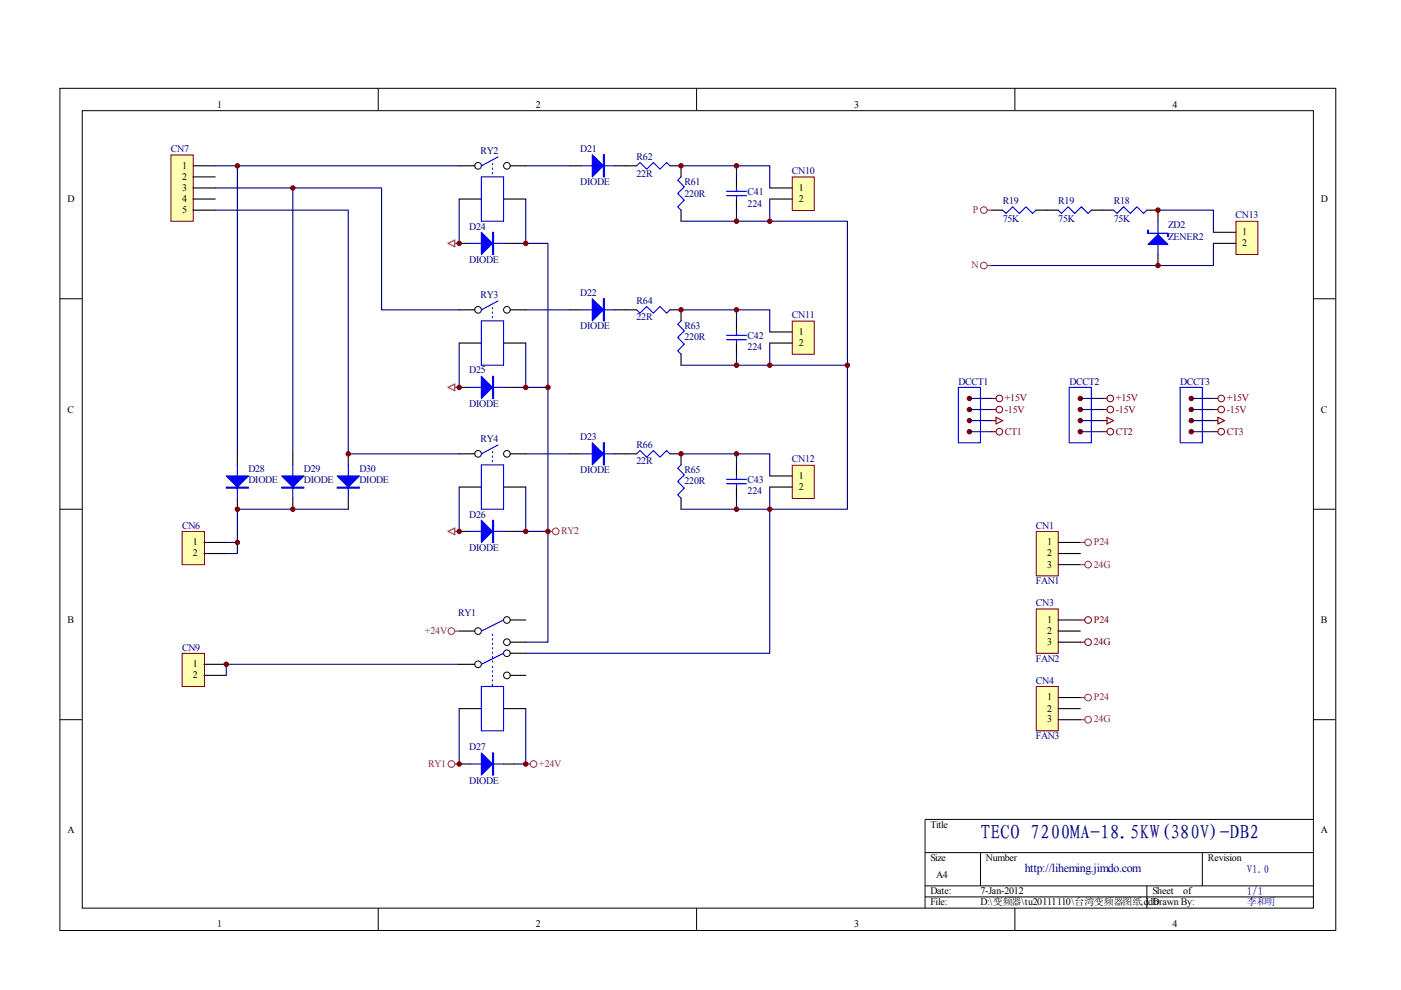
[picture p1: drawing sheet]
<svg xmlns="http://www.w3.org/2000/svg" width="297mm" height="210mm" viewBox="0 0 297 210" stroke-linecap="round" stroke-linejoin="round" font-family="sans-serif">
<g fill="none" stroke="#000" stroke-width=".21">
<path d="M12.7 18.7h270.5v178.6h-270.5zM80.2 18.7v4.7M147.7 18.7v4.7M215.2 18.7v4.7M17.4 23.5h261.1v169h-261.1zM12.7 63.3h4.7M278.4 63.3h4.7M12.7 108h4.7M278.4 108h4.7M12.7 152.6h4.7M278.4 152.6h4.7M278.4 173.7h-82.3v18.8"/>
<path d="M80.2 192.5v4.7M147.7 192.5v4.7M196.1 180.8h82.3M196.1 187.8h82.3M196.1 190.2h82.3M207.9 180.8v7M215.2 192.5v4.7M243.2 187.8v4.7M254.9 180.8v7"/>
<circle cx="101.4" cy="35.2" r=".71"/>
<circle cx="107.5" cy="35.2" r=".71"/>
<circle cx="101.4" cy="65.7" r=".71"/>
<circle cx="107.5" cy="65.7" r=".71"/>
<circle cx="101.4" cy="96.2" r=".71"/>
<circle cx="107.5" cy="96.2" r=".71"/>
<circle cx="101.4" cy="133.8" r=".7"/>
<circle cx="107.5" cy="138.5" r=".71"/>
<circle cx="107.5" cy="136.2" r=".71"/>
<circle cx="107.5" cy="131.5" r=".71"/>
<circle cx="101.4" cy="140.8" r=".71"/>
<circle cx="107.5" cy="143.2" r=".71"/>
</g>
<g fill="none" stroke="#000" stroke-width=".23">
<path d="M97.4 35.2h3.3M108.2 35.2h3.3M97.4 42.2h4.7M106.8 42.2h4.7M97.4 65.7h3.3M97.4 72.7h4.7M106.8 72.7h4.7M108.2 65.7h3.3M97.4 96.2h3.3M108.2 96.2h3.3M97.4 103.3h4.7M106.8 103.3h4.7"/>
<path d="M97.4 133.8h3.3M108.2 131.5h3.3M108.2 136.2h3.3M108.2 138.5h3.3M97.4 140.9h3.3M97.4 150.2h4.7M106.8 150.2h4.7M108.2 143.2h3.3"/>
</g>
<g fill="none" stroke="#00f" stroke-width=".23">
<path d="M102.1 37.5h4.7v9.4h-4.7zM104.4 34.7v.2M104.4 35.6v.3M104.4 36.6v.2M105.6 33.3l-3.5 1.9M102.1 68h4.7v9.4h-4.7zM104.4 65.2v.3M104.4 66.2v.2M104.4 67.1v.2M105.6 63.8l-3.5 1.9M102.1 98.6h4.7v9.4h-4.7zM104.4 95.8v.2"/>
<path d="M104.4 96.7v.2M104.4 97.6v.3M105.6 94.3l-3.5 1.9M104.4 134.5v.2M104.4 135.4v.3M104.4 136.4v.2M104.4 137.3v.3M104.4 138.3v.2M104.4 139.2v.2M106.8 138.5l-4.7 2.4M106.8 131.5l-4.7 2.3M102.1 145.5h4.7v9.4h-4.7z"/>
<path d="M104.4 140.1v.3M104.4 141.3v.3M104.4 142.3v.2M104.4 143.2v.2M104.4 144.1v.3M104.4 145.1v.4"/>
</g>
<path d="M36.3 32.9h4.7v14h-4.7z" fill="#ffffb0"/>
<path d="M36.2 32.9h4.8v14h-4.8z" fill="none" stroke="#800000" stroke-width=".21"/>
<g fill="none" stroke="#000" stroke-width=".23">
<path d="M40.9 35.2h4.7M40.9 37.5h4.7M40.9 39.9h4.7M40.9 42.2h4.7M40.9 44.6h4.7M97.4 51.6h2.3M106.8 51.6h2.3M50.3 96.2v2.4M62.1 96.2v2.4M73.8 96.2v2.4M97.4 82.1h2.3M106.8 82.1h2.3"/>
<path d="M50.3 105.6v2.4M62.1 105.6v2.4M73.8 105.6v2.4M97.4 112.7h2.3M106.8 112.7h2.3"/>
</g>
<path d="M99.7 51.6h7.1M50.3 98.6v7M62.1 98.6v7M73.8 98.6v7M99.7 82.1h7.1M99.7 112.7h7.1" fill="none" stroke="#00f" stroke-width=".23"/>
<g fill="#00f" stroke="#00f" stroke-width=".23">
<path d="M102.1 49.3l2.3 2.3-2.3 2.3z"/>
<path d="M102.1 79.8l2.3 2.3-2.3 2.4z"/>
<path d="M102.1 110.3l2.3 2.4-2.3 2.3z"/>
<path d="M71.5 100.9h4.7l-2.4 2.4z"/>
<path d="M59.7 100.9h4.7l-2.3 2.4z"/>
<path d="M48 100.9h4.7l-2.4 2.4z"/>
<path d="M104.4 49.3h.2v4.6h-.2z" fill-rule="evenodd"/>
<path d="M104.4 79.8h.2v4.7h-.2z" fill-rule="evenodd"/>
<path d="M104.4 110.3h.2v4.7h-.2z" fill-rule="evenodd"/>
<path d="M71.5 103.3h4.7v.2h-4.7z" fill-rule="evenodd"/>
<path d="M59.7 103.3h4.7v.2h-4.7z" fill-rule="evenodd"/>
<path d="M48 103.3h4.7v.2h-4.7z" fill-rule="evenodd"/>
</g>
<path d="M45.6 39.9h35.3v25.8h16.5M45.6 35.2h51.8M50.3 35.2v61M62.1 39.9v56.3M45.6 44.6h28.2v51.6h23.6" fill="none" stroke="#000080" stroke-width=".23"/>
<g fill="#800000" stroke="#800000" stroke-width=".21">
<circle cx="73.8" cy="96.2" r=".47"/>
<circle cx="62.1" cy="39.9" r=".47"/>
<circle cx="50.3" cy="35.2" r=".47"/>
</g>
<path d="M38.7 112.8h4.6v6.9h-4.6z" fill="#ffffb0"/>
<path d="M38.6 112.7h4.7v7h-4.7z" fill="none" stroke="#800000" stroke-width=".21"/>
<path d="M43.3 115h4.7M43.3 117.4h4.7" fill="none" stroke="#000" stroke-width=".23"/>
<path d="M97.4 42.2v9.4M111.5 42.2v9.4h-2.4M97.4 72.7v9.4M111.5 72.7v9.4h-2.4M48 115h2.3M73.8 108h-23.5v9.4h-2.3M97.4 103.3v9.4M111.5 103.3v9.4h-2.4" fill="none" stroke="#000080" stroke-width=".23"/>
<g fill="#800000" stroke="#800000" stroke-width=".21">
<circle cx="50.3" cy="108" r=".47"/>
<circle cx="62.1" cy="108" r=".47"/>
<circle cx="50.3" cy="115" r=".47"/>
</g>
<path d="M168.1 37.6h4.5v7h-4.5z" fill="#ffffb0"/>
<path d="M168 37.5h4.6v7.1h-4.6z" fill="none" stroke="#800000" stroke-width=".21"/>
<path d="M163.2 39.9h4.7M163.2 42.2h4.7" fill="none" stroke="#000" stroke-width=".23"/>
<path d="M168.1 68.2h4.5v6.9h-4.5z" fill="#ffffb0"/>
<path d="M168 68.1h4.6v7h-4.6z" fill="none" stroke="#800000" stroke-width=".21"/>
<path d="M163.2 70.4h4.7M163.2 72.7h4.7" fill="none" stroke="#000" stroke-width=".23"/>
<path d="M168.1 98.7h4.5v7h-4.5z" fill="#ffffb0"/>
<path d="M168 98.7h4.6v7h-4.6z" fill="none" stroke="#800000" stroke-width=".21"/>
<g fill="none" stroke="#000" stroke-width=".23">
<path d="M132.6 35.2h2.4M142 35.2h2.4v2.3M156.2 37.5v2.4M144.4 44.6v2.3M156.2 42.2v2.4M132.6 65.7h2.4M142 65.7h2.4v2.3M144.4 75.1v2.3M156.2 68v2.4M156.2 72.7v2.4M132.6 96.2h2.4M142 96.2h2.4v2.4"/>
<path d="M156.2 98.6v2.3M144.4 105.6v2.4M156.2 103.3v2.3M163.2 100.9h4.7M163.2 103.3h4.7M97.4 162h2.3M106.8 162h2.3"/>
</g>
<g fill="none" stroke="#00f" stroke-width=".23">
<path d="M135 35.2l.7-.7 1.4 1.4 1.4-1.4 1.4 1.4 1.4-1.4 .7 .7M144.4 37.5l-.7 .7 1.4 1.4-1.4 1.4 1.4 1.4-1.4 1.5 .7 .7M156.2 39.9v.7M154 41.5h4.3M154 40.6h4.3M156.2 41.5v.7M135 65.7l.7 .7 1.4-1.4 1.4 1.4 1.4-1.4 1.4 1.4 .7-.7M144.4 68l-.7 .7 1.4 1.5-1.4 1.4 1.4 1.4-1.4 1.4 .7 .7M154 72h4.3M154 71.1h4.3M156.2 70.4v.7M156.2 72v.7"/>
<path d="M135 96.2l.7-.7 1.4 1.4 1.4-1.4 1.4 1.4 1.4-1.4 .7 .7M144.4 98.6l-.7 .7 1.4 1.4-1.4 1.4 1.4 1.4-1.4 1.4 .7 .7M154 102.6h4.3M154 101.6h4.3M156.2 100.9v.7M156.2 102.6v.7M99.7 162h7.1"/>
</g>
<g fill="none" stroke="#000080" stroke-width=".23">
<path d="M111.5 35.2h9.4M144.4 35.2h18.8v4.7M156.2 35.2v2.3M111.5 51.6h4.7v61.1h-4.7M156.2 44.6v2.3M163.2 42.2v4.7h-18.8M111.5 65.7h9.4M144.4 65.7h18.8v4.7M156.2 65.7v2.3M156.2 75.1v2.3M163.2 72.7v4.7h-18.8M111.5 96.2h9.4"/>
<path d="M111.5 82.1h4.7M144.4 96.2h18.8v4.7M156.2 96.2v2.4M116.2 112.7v23.5h-4.7M156.2 105.6v2.4M163.2 103.3v4.7h-18.8M97.4 150.2v11.8M111.5 150.2v11.8h-2.4"/>
</g>
<g fill="#800000" stroke="#800000" stroke-width=".21">
<circle cx="156.1" cy="46.9" r=".47"/>
<circle cx="156.1" cy="77.4" r=".47"/>
<circle cx="156.1" cy="108" r=".47"/>
<circle cx="97.4" cy="51.6" r=".47"/>
<circle cx="97.4" cy="82.1" r=".47"/>
<circle cx="97.4" cy="112.7" r=".47"/>
<circle cx="111.5" cy="82.1" r=".47"/>
<circle cx="111.5" cy="51.6" r=".47"/>
<circle cx="111.5" cy="112.7" r=".47"/>
<circle cx="116.2" cy="82.1" r=".47"/>
<circle cx="111.5" cy="162" r=".47"/>
<circle cx="97.4" cy="162" r=".47"/>
</g>
<path d="M95 51.6l1.4-.7v1.4zM96.4 51.6h1M95 82.1l1.4-.7v1.4zM96.4 82.1h1M95 112.7l1.4-.7v1.4zM96.4 112.7h1M96.4 133.8h1M96.4 162h1M111.5 162h.9" fill="none" stroke="#a1006a" stroke-width=".23"/>
<g fill="#00f" stroke="#00f" stroke-width=".23">
<path d="M102.1 159.6l2.3 2.4-2.3 2.3z"/>
<path d="M104.4 159.6h.2v4.7h-.2z" fill-rule="evenodd"/>
</g>
<g fill="none" stroke="#a1006a" stroke-width=".21">
<circle cx="95.7" cy="133.8" r=".71"/>
<circle cx="95.7" cy="162" r=".71"/>
<circle cx="113.1" cy="162" r=".7"/>
</g>
<path d="M38.7 138.6h4.6v7h-4.6z" fill="#ffffb0"/>
<path d="M38.6 138.5h4.7v7.1h-4.7z" fill="none" stroke="#800000" stroke-width=".21"/>
<path d="M43.3 140.9h4.7M43.3 143.2h4.7" fill="none" stroke="#000" stroke-width=".23"/>
<path d="M163.2 46.9h16.5v61.1h-16.5v30.5h-51.7M163.2 77.4h16.5M97.4 140.9h-49.4v2.3" fill="none" stroke="#000080" stroke-width=".23"/>
<g fill="#800000" stroke="#800000" stroke-width=".21">
<circle cx="48" cy="140.8" r=".47"/>
<circle cx="163.2" cy="108" r=".47"/>
<circle cx="163.2" cy="46.9" r=".47"/>
<circle cx="163.2" cy="77.4" r=".47"/>
<circle cx="179.7" cy="77.4" r=".47"/>
</g>
<path d="M262.1 47h4.6v6.9h-4.6z" fill="#ffffb0"/>
<g fill="none" stroke="#800000" stroke-width=".21">
<path d="M262 46.9h4.7v7h-4.7z"/>
<circle cx="211.9" cy="91.5" r=".7"/>
<circle cx="211.9" cy="84.5" r=".7"/>
<circle cx="211.9" cy="86.8" r=".7"/>
<circle cx="235.4" cy="91.5" r=".7"/>
<circle cx="235.4" cy="84.5" r=".7"/>
<circle cx="235.4" cy="86.8" r=".7"/>
<circle cx="258.9" cy="91.5" r=".7"/>
<circle cx="258.9" cy="84.5" r=".7"/>
<circle cx="258.9" cy="86.8" r=".7"/>
</g>
<g fill="none" stroke="#000" stroke-width=".23">
<path d="M120.9 35.2h2.3M130.3 35.2h2.3M210.2 44.6h2.4M219.6 44.6h4.7M231.4 44.6h4.7M243.2 44.6h2.3v2.3M245.5 53.9v2.4M257.3 49.3h4.7M257.3 51.6h4.7M120.9 65.7h2.3M130.3 65.7h2.3M120.9 96.2h2.3"/>
<path d="M130.3 96.2h2.3"/>
</g>
<path d="M123.2 35.2h7.1M212.6 44.6l.7 .7 1.4-1.4 1.4 1.4 1.4-1.4 1.4 1.4 .7-.7M224.3 44.6l.8 .7 1.4-1.4 1.4 1.4 1.4-1.4 1.4 1.4 .7-.7M236.1 44.6l.7 .7 1.4-1.4 1.4 1.4 1.4-1.4 1.5 1.4 .7-.7M245.5 46.9v7M123.2 65.7h7.1M123.2 96.2h7.1M203.2 82.1h4.7v11.8h-4.7zM226.7 82.1h4.7v11.8h-4.7zM250.2 82.1h4.7v11.8h-4.7z" fill="none" stroke="#00f" stroke-width=".23"/>
<g fill="#00f" stroke="#00f" stroke-width=".23">
<path d="M245.5 49.7l2.1 2.1h-4.2z"/>
<path d="M125.6 32.8l2.3 2.4-2.3 2.3z"/>
<path d="M125.6 63.3l2.3 2.4-2.3 2.3z"/>
<path d="M125.6 93.9l2.3 2.3-2.3 2.4z"/>
<path d="M243.4 48.8v.7h4.2v.7v-.7h-4.2z" fill-rule="evenodd"/>
<path d="M127.9 32.8h.3v4.7h-.3z" fill-rule="evenodd"/>
<path d="M127.9 63.3h.3v4.7h-.3z" fill-rule="evenodd"/>
<path d="M127.9 93.9h.3v4.7h-.3z" fill-rule="evenodd"/>
</g>
<g fill="none" stroke="#a1006a" stroke-width=".21">
<circle cx="208.6" cy="44.6" r=".71"/>
<circle cx="208.6" cy="56.3" r=".71"/>
<circle cx="117.8" cy="112.7" r=".71"/>
</g>
<path d="M209.3 44.6h.9M209.3 56.3h.9M116.2 112.7h.9" fill="none" stroke="#a1006a" stroke-width=".23"/>
<g fill="none" stroke="#000080" stroke-width=".23">
<path d="M245.5 44.6h11.8v4.7M257.3 51.6v4.7h-47.1M205.5 84.5h4.7M205.5 86.8h4.7M205.5 89.2h4.7M205.5 91.5h4.7M229 84.5h4.8M229 86.8h4.8M229 89.2h4.8M229 91.5h4.8M252.6 84.5h4.7M252.6 86.8h4.7"/>
<path d="M252.6 89.2h4.7M252.6 91.5h4.7"/>
</g>
<g fill="#800000" stroke="#800000" stroke-width=".21">
<circle cx="245.5" cy="44.6" r=".47"/>
<circle cx="245.5" cy="56.3" r=".47"/>
<circle cx="156.1" cy="35.2" r=".47"/>
<circle cx="144.4" cy="35.2" r=".47"/>
<circle cx="156.1" cy="65.7" r=".47"/>
<circle cx="144.4" cy="65.7" r=".47"/>
<circle cx="156.1" cy="96.2" r=".47"/>
<circle cx="144.4" cy="96.2" r=".47"/>
<circle cx="116.2" cy="112.7" r=".47"/>
<circle cx="205.5" cy="84.5" r=".47"/>
<circle cx="205.5" cy="86.8" r=".47"/>
<circle cx="205.5" cy="89.2" r=".47"/>
<circle cx="205.5" cy="91.5" r=".47"/>
<circle cx="229.1" cy="84.5" r=".47"/>
<circle cx="229" cy="86.8" r=".47"/>
<circle cx="229" cy="89.2" r=".47"/>
<circle cx="229" cy="91.5" r=".47"/>
<circle cx="252.6" cy="84.5" r=".47"/>
<circle cx="252.6" cy="86.8" r=".47"/>
<circle cx="252.6" cy="89.2" r=".47"/>
<circle cx="252.6" cy="91.5" r=".47"/>
</g>
<g fill="none" stroke="#800000" stroke-width=".23">
<path d="M210.2 84.5h1M210.2 86.8h1M210.2 89.2h1M210.2 91.5h1M211.2 88.5l1.4 .7-1.4 .7zM233.8 84.5h.9M233.8 86.8h.9M233.8 89.2h.9M233.8 91.5h.9M234.7 88.5l1.4 .7-1.4 .7zM257.3 84.5h.9M257.3 86.8h.9"/>
<path d="M257.3 89.2h.9M257.3 91.5h.9M258.2 88.5l1.4 .7-1.4 .7z"/>
</g>
<path d="M219.8 129.2h4.6v9.3h-4.6z" fill="#ffffb0"/>
<path d="M219.7 129.1h4.7v9.4h-4.7z" fill="none" stroke="#800000" stroke-width=".21"/>
<path d="M224.3 131.5h4.7M224.3 133.8h4.7M224.3 136.2h4.7" fill="none" stroke="#000" stroke-width=".23"/>
<path d="M219.8 112.8h4.6v9.3h-4.6z" fill="#ffffb0"/>
<g fill="none" stroke="#800000" stroke-width=".21">
<path d="M219.7 112.7h4.7v9.4h-4.7z"/>
<circle cx="230.7" cy="136.2" r=".7"/>
<circle cx="230.7" cy="131.5" r=".7"/>
</g>
<path d="M224.3 115h4.7M224.3 117.4h4.7M224.3 119.7h4.7" fill="none" stroke="#000" stroke-width=".23"/>
<path d="M229 131.5h1M229 136.2h1" fill="none" stroke="#800000" stroke-width=".23"/>
<g fill="none" stroke="#a1006a" stroke-width=".21">
<circle cx="230.7" cy="115" r=".7"/>
<circle cx="230.7" cy="152.6" r=".7"/>
<circle cx="230.7" cy="147.9" r=".7"/>
</g>
<path d="M229 115h1M229 147.9h1M229 152.6h1" fill="none" stroke="#a1006a" stroke-width=".23"/>
<path d="M219.8 145.6h4.6v9.4h-4.6z" fill="#ffffb0"/>
<path d="M219.7 145.6h4.7v9.4h-4.7z" fill="none" stroke="#800000" stroke-width=".21"/>
<path d="M224.3 147.9h4.7M224.3 150.2h4.7M224.3 152.6h4.7" fill="none" stroke="#000" stroke-width=".23"/>
<circle cx="230.7" cy="119.7" r=".7" fill="none" stroke="#a1006a" stroke-width=".21"/>
<path d="M229 119.7h1" fill="none" stroke="#a1006a" stroke-width=".23"/>
<text font-size="4.2" fill="#000080" x="207.9" y="177.8">TECO 7200MA-18.5KW(380V)-DB2</text>
<text font-size="2.5" fill="#000080" x="217.3" y="184.8">http://liheming.jimdo.com</text>
<g font-size="2.3" fill="#000080">
<text x="264.3" y="185.2">V1.0</text>
<text x="264.3" y="189.8">1/1</text>
</g>
<g font-size="2.1">
<text x="46.1" y="22.9">1</text>
<text x="113.6" y="22.9">2</text>
<text x="181.1" y="22.9">3</text>
<text x="248.6" y="22.9">4</text>
<text x="38.6" y="35.7">1</text>
<text x="38.6" y="38.1">2</text>
<text x="38.6" y="40.5">3</text>
<text x="169.3" y="40.5">1</text>
<text x="14.3" y="42.8">D</text>
<text x="38.6" y="42.8">4</text>
<text x="38.6" y="45.1">5</text>
<text x="169.3" y="42.8">2</text>
<text x="280.1" y="42.8">D</text>
<text x="263.4" y="49.9">1</text>
<text x="263.4" y="52.2">2</text>
<text x="169.3" y="71">1</text>
<text x="169.3" y="73.3">2</text>
<text x="14.3" y="87.5">C</text>
<text x="280.1" y="87.5">C</text>
<text x="169.3" y="101.5">1</text>
<text x="169.3" y="103.9">2</text>
<text x="40.9" y="115.6">1</text>
<text x="40.9" y="118">2</text>
<text x="222" y="115.6">1</text>
<text x="222" y="118">2</text>
<text x="222" y="120.3">3</text>
<text x="14.3" y="132.1">B</text>
<text x="222" y="132.1">1</text>
<text x="222" y="134.4">2</text>
<text x="222" y="136.8">3</text>
<text x="280.1" y="132.1">B</text>
<text x="40.9" y="141.5">1</text>
<text x="40.9" y="143.8">2</text>
<text x="222" y="148.5">1</text>
<text x="222" y="150.9">2</text>
<text x="222" y="153.2">3</text>
<text x="14.3" y="176.7">A</text>
<text x="197.3" y="175.5">Title</text>
<text x="280.1" y="176.7">A</text>
<text x="197.3" y="182.6">Size</text>
<text x="209" y="182.6">Number</text>
<text x="256.1" y="182.6">Revision</text>
<text x="197.3" y="189.6">Date:</text>
<text x="197.3" y="192">File:</text>
<text x="198.5" y="186.1">A4</text>
<text x="207.9" y="189.6">7-Jan-2012</text>
<text x="207.9" y="192">D:\变频器\tu20111110\台湾变频器图纸.ddb</text>
<text x="244.3" y="189.6">Sheet</text>
<text x="244.3" y="192">Drawn By:</text>
<text x="250.9" y="189.6">of</text>
<text x="46.1" y="196.6">1</text>
<text x="113.6" y="196.6">2</text>
<text x="181.1" y="196.6">3</text>
<text x="248.6" y="196.6">4</text>
</g>
<g font-size="2.1" fill="#000080">
<text x="36.2" y="32.3">CN7</text>
<text x="101.9" y="32.7">RY2</text>
<text x="123" y="32.3">D21</text>
<text x="135" y="33.9">R62</text>
<text x="123" y="39.3">DIODE</text>
<text x="135" y="37.6">22R</text>
<text x="145.1" y="39.3">R61</text>
<text x="145.1" y="41.7">220R</text>
<text x="158.5" y="41.4">C41</text>
<text x="167.9" y="36.9">CN10</text>
<text x="158.5" y="43.8">224</text>
<text x="212.6" y="43.3">R19</text>
<text x="212.6" y="47">75K</text>
<text x="224.4" y="43.3">R19</text>
<text x="224.4" y="47">75K</text>
<text x="236.1" y="43.3">R18</text>
<text x="236.1" y="47">75K</text>
<text x="262" y="46.3">CN13</text>
<text x="99.5" y="48.7">D24</text>
<text x="247.6" y="48.4">ZD2</text>
<text x="247.6" y="50.8">ZENER2</text>
<text x="99.5" y="55.7">DIODE</text>
<text x="101.9" y="63.3">RY3</text>
<text x="123" y="62.8">D22</text>
<text x="135" y="64.4">R64</text>
<text x="123" y="69.8">DIODE</text>
<text x="135" y="67.9">22R</text>
<text x="145.1" y="69.8">R63</text>
<text x="158.5" y="71.9">C42</text>
<text x="167.9" y="67.5">CN11</text>
<text x="145.1" y="72.2">220R</text>
<text x="158.5" y="74.3">224</text>
<text x="99.5" y="79.2">D25</text>
<text x="203.2" y="81.5">DCCT1</text>
<text x="226.7" y="81.5">DCCT2</text>
<text x="250.2" y="81.5">DCCT3</text>
<text x="99.5" y="86.3">DIODE</text>
<text x="101.9" y="93.7">RY4</text>
<text x="123" y="93.3">D23</text>
<text x="135" y="94.9">R66</text>
<text x="52.7" y="100.1">D28</text>
<text x="64.4" y="100.1">D29</text>
<text x="76.2" y="100.1">D30</text>
<text x="123" y="100.3">DIODE</text>
<text x="135" y="98.5">22R</text>
<text x="145.1" y="100.3">R65</text>
<text x="167.9" y="98">CN12</text>
<text x="52.7" y="102.5">DIODE</text>
<text x="64.4" y="102.5">DIODE</text>
<text x="76.2" y="102.5">DIODE</text>
<text x="145.1" y="102.7">220R</text>
<text x="158.5" y="102.5">C43</text>
<text x="158.5" y="104.8">224</text>
<text x="38.6" y="112.1">CN6</text>
<text x="99.5" y="109.7">D26</text>
<text x="219.6" y="112.1">CN1</text>
<text x="99.5" y="116.8">DIODE</text>
<text x="219.6" y="123.9">FAN1</text>
<text x="97.1" y="130.7">RY1</text>
<text x="219.6" y="128.5">CN3</text>
<text x="38.6" y="137.9">CN9</text>
<text x="219.6" y="140.3">FAN2</text>
<text x="219.6" y="145">CN4</text>
<text x="99.5" y="159.1">D27</text>
<text x="219.6" y="156.7">FAN3</text>
<text x="99.5" y="166.1">DIODE</text>
<text x="264.3" y="192">李和明</text>
</g>
<g font-size="2.1" fill="#a1006a">
<text x="206.2" y="45.1">P</text>
<text x="206" y="56.9">N</text>
<text x="119" y="113.3">RY2</text>
<text x="231.9" y="115.6">P24</text>
<text x="231.9" y="120.3">24G</text>
<text x="90.1" y="134.4">+24V</text>
<text x="231.9" y="148.5">P24</text>
<text x="231.9" y="153.2">24G</text>
<text x="90.8" y="162.6">RY1</text>
<text x="114.3" y="162.6">+24V</text>
</g>
<g font-size="2.1" fill="#800000">
<text x="213" y="85.1">+15V</text>
<text x="213" y="87.5">-15V</text>
<text x="236.6" y="85.1">+15V</text>
<text x="236.6" y="87.5">-15V</text>
<text x="260.1" y="85.1">+15V</text>
<text x="260.1" y="87.5">-15V</text>
<text x="213" y="92.1">CT1</text>
<text x="236.6" y="92.1">CT2</text>
<text x="260.1" y="92.1">CT3</text>
<text x="231.9" y="132.1">P24</text>
<text x="231.9" y="136.8">24G</text>
</g>
</svg>
